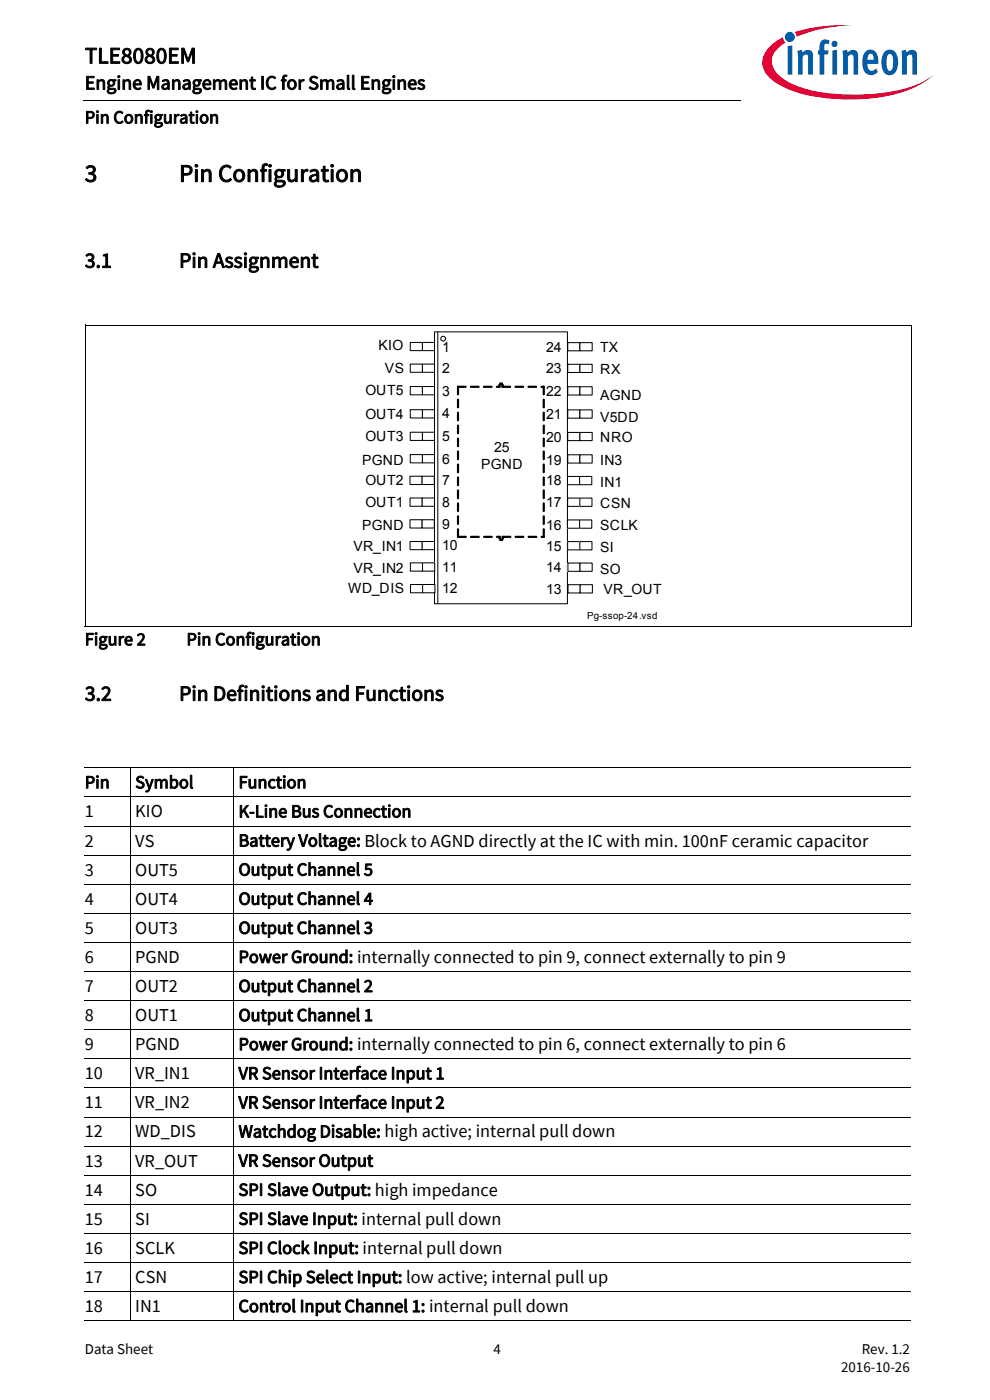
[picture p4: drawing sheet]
<svg xmlns="http://www.w3.org/2000/svg" width="210mm" height="297mm" viewBox="0 0 210 297" stroke-linecap="round" stroke-linejoin="round" font-family="sans-serif">
<path d="M17.7 21.3l.1 .1z" fill="#000"/>
<path d="M17.8 21.4h140.5" fill="none" stroke="#000" stroke-width=".21"/>
<path d="M157.3 5.1h42.7v21.5h-42.7z" fill="#fff"/>
<path d="M168.6 6.8l.4 1 1.4-.5a31.9 31.9 0 0 1 10.7-1.9 32.2 32.2 0 0 0-12.5 1.4zM163.4 9.8a4.3 4.3 0 0 0 0 6.9 21.8 21.8 0 0 0 11.7 4.1 38.5 38.5 0 0 0 18.7-2.1 14.3 14.3 0 0 0 4.2-2.8 18.4 18.4 0 0 1-8.8 3.5 40.4 40.4 0 0 1-20.2-1.2l-1.6-.7a6.4 6.4 0 0 1-3.7-4.4 5.1 5.1 0 0 1 2.9-4.1l-.3-.3-.2-.8-1 .5z" fill-rule="evenodd" fill="#e30034"/>
<path d="M166.5 7.8a1.06 1.06 0 0 0 2.1 0 1.06 1.06 0 0 0-2.1 0zM167.1 9.8v6h.9v-6.2zM169.1 10.8l.2 1.3v3.7h.9v-3.8l.7-.4h.3l.2 .3v3.9h1v-3.9a1.21 1.21 0 0 0-.8-1.3 1.21 1.21 0 0 0-1.4 .5l-.1-.6zM174.3 8.6a2.41 2.41 0 0 0-.5 2.1h-.3v.9h.3v4.2h1v-4.2h.8l.2-.9h-1v-.9a.49 .49 0 0 1 .3-.6 .49 .49 0 0 1 .6 .2l.3-.7a1.45 1.45 0 0 0-1.7-.1zM176.5 10.7v5.1h1v-5.2zM176.3 9.3a.7 .7 0 0 0 1.4 0 .7 .7 0 0 0-1.4 0zM178.7 10.8l.1 5h1v-3.8a.64 .64 0 0 1 .5-.5 .64 .64 0 0 1 .7 .4v3.9h1v-3.9a1.22 1.22 0 0 0-.8-1.3 1.22 1.22 0 0 0-1.4 .5l-.2-.6zM183.7 10.8a3.9 3.9 0 0 0-.1 4.7 1.76 1.76 0 0 0 2.6-.3l-.4-.7a.99 .99 0 0 1-1.6 .1l-.2-1.1h2.3v-.2a2.3 2.3 0 0 0-1.5-2.8h-.5zM184.2 11.7a.65 .65 0 0 1 .9-.2 .65 .65 0 0 1 .2 .9v.3h-1.3zM187.7 10.9a3.9 3.9 0 0 0 .1 4.8 1.68 1.68 0 0 0 2.6-1.5 3.8 3.8 0 0 0-.7-3.3 1.59 1.59 0 0 0-2 0zM188.4 11.6l.2-.1a.86 .86 0 0 1 .8 1.2v.7a1.26 1.26 0 0 1-.6 1.6 2.12 2.12 0 0 1-.7-2.3l.1-.9zM191.2 10.8l.1 5h1v-3.8l.7-.4h.3l.2 .3v3.9h1v-4.2a1.08 1.08 0 0 0-.6-1 1.08 1.08 0 0 0-1.3 .2l-.4 .3v-.6z" fill-rule="evenodd" fill="#005da9"/>
<g fill="none" stroke="#000" stroke-width=".21">
<path d="M18 162.9h175.2M18 169.1h175.2M18 175.2h175.2M27.6 162.8v117.4M49.5 162.8v117.4M18 181.4h175.2M18 187.6h175.2M18 193.8h175.2M18 199.9h175.2M18 206.1h175.2M18 212.3h175.2M18 218.5h175.2"/>
<path d="M18 224.6h175.2M18 230.8h175.2M18 237h175.2M18 243.1h175.2M18 249.3h175.2M18 255.5h175.2M18 261.7h175.2M18 267.8h175.2M18 274h175.2M18 280.2h175.2"/>
</g>
<path d="M87 101h2.5v1.8h-2.5z" fill="#fff"/>
<path d="M87 101h2.5v1.8h-2.5z" fill="none" stroke="#000" stroke-width=".21"/>
<path d="M89.5 101h2.6v1.8h-2.6z" fill="#fff"/>
<path d="M89.5 101h2.6v1.8h-2.6z" fill="none" stroke="#000" stroke-width=".21"/>
<path d="M87 96.4h2.6v1.8h-2.6z" fill="#fff"/>
<path d="M87 96.4h2.6v1.8h-2.6z" fill="none" stroke="#000" stroke-width=".21"/>
<path d="M89.6 96.4h2.6v1.8h-2.6z" fill="#fff"/>
<path d="M89.6 96.4h2.6v1.8h-2.6z" fill="none" stroke="#000" stroke-width=".21"/>
<path d="M87 91.7h2.6v1.7h-2.6z" fill="#fff"/>
<path d="M87 91.7h2.6v1.7h-2.6z" fill="none" stroke="#000" stroke-width=".21"/>
<path d="M89.6 91.7h2.6v1.7h-2.6z" fill="#fff"/>
<path d="M89.6 91.7h2.6v1.7h-2.6z" fill="none" stroke="#000" stroke-width=".21"/>
<path d="M87 86.9h2.6v1.8h-2.6z" fill="#fff"/>
<path d="M87 86.9h2.6v1.8h-2.6z" fill="none" stroke="#000" stroke-width=".21"/>
<path d="M89.6 86.9h2.6v1.8h-2.6z" fill="#fff"/>
<path d="M89.6 86.9h2.6v1.8h-2.6z" fill="none" stroke="#000" stroke-width=".21"/>
<path d="M87 82h2.6v1.8h-2.6z" fill="#fff"/>
<path d="M87 82h2.6v1.8h-2.6z" fill="none" stroke="#000" stroke-width=".21"/>
<path d="M89.6 82h2.6v1.8h-2.6z" fill="#fff"/>
<path d="M89.6 82h2.6v1.8h-2.6z" fill="none" stroke="#000" stroke-width=".21"/>
<path d="M87 77.2h2.6v1.8h-2.6z" fill="#fff"/>
<path d="M87 77.2h2.6v1.8h-2.6z" fill="none" stroke="#000" stroke-width=".21"/>
<path d="M89.6 77.2h2.6v1.8h-2.6z" fill="#fff"/>
<path d="M89.6 77.2h2.6v1.8h-2.6z" fill="none" stroke="#000" stroke-width=".21"/>
<path d="M87 72.6h2.6v1.8h-2.6z" fill="#fff"/>
<path d="M87 72.6h2.6v1.8h-2.6z" fill="none" stroke="#000" stroke-width=".21"/>
<path d="M89.6 72.6h2.6v1.8h-2.6z" fill="#fff"/>
<path d="M89.6 72.6h2.6v1.8h-2.6z" fill="none" stroke="#000" stroke-width=".21"/>
<path d="M87 105.6h2.6v1.8h-2.6z" fill="#fff"/>
<path d="M87 105.6h2.6v1.8h-2.6z" fill="none" stroke="#000" stroke-width=".21"/>
<path d="M89.6 105.6h2.6v1.8h-2.6z" fill="#fff"/>
<path d="M89.6 105.6h2.6v1.8h-2.6z" fill="none" stroke="#000" stroke-width=".21"/>
<path d="M87 110.3h2.5v1.7h-2.5z" fill="#fff"/>
<path d="M87 110.3h2.5v1.7h-2.5z" fill="none" stroke="#000" stroke-width=".21"/>
<path d="M89.5 110.3h2.6v1.7h-2.6z" fill="#fff"/>
<path d="M89.5 110.3h2.6v1.7h-2.6z" fill="none" stroke="#000" stroke-width=".21"/>
<path d="M87 114.9h2.6v1.7h-2.6z" fill="#fff"/>
<path d="M87 114.9h2.6v1.7h-2.6z" fill="none" stroke="#000" stroke-width=".21"/>
<path d="M89.6 114.9h2.6v1.7h-2.6z" fill="#fff"/>
<path d="M89.6 114.9h2.6v1.7h-2.6z" fill="none" stroke="#000" stroke-width=".21"/>
<path d="M120.4 101.1h2.5v1.7h-2.5z" fill="#fff"/>
<path d="M120.4 101.1h2.5v1.7h-2.5z" fill="none" stroke="#000" stroke-width=".21"/>
<path d="M122.9 101.1h2.6v1.7h-2.6z" fill="#fff"/>
<path d="M122.9 101.1h2.6v1.7h-2.6z" fill="none" stroke="#000" stroke-width=".21"/>
<path d="M120.4 96.5h2.6v1.7h-2.6z" fill="#fff"/>
<path d="M120.4 96.5h2.6v1.7h-2.6z" fill="none" stroke="#000" stroke-width=".21"/>
<path d="M123 96.5h2.6v1.7h-2.6z" fill="#fff"/>
<path d="M123 96.5h2.6v1.7h-2.6z" fill="none" stroke="#000" stroke-width=".21"/>
<path d="M120.4 91.7h2.6v1.8h-2.6z" fill="#fff"/>
<path d="M120.4 91.7h2.6v1.8h-2.6z" fill="none" stroke="#000" stroke-width=".21"/>
<path d="M123 91.7h2.6v1.8h-2.6z" fill="#fff"/>
<path d="M123 91.7h2.6v1.8h-2.6z" fill="none" stroke="#000" stroke-width=".21"/>
<path d="M120.4 87h2.6v1.7h-2.6z" fill="#fff"/>
<path d="M120.4 87h2.6v1.7h-2.6z" fill="none" stroke="#000" stroke-width=".21"/>
<path d="M123 87h2.6v1.7h-2.6z" fill="#fff"/>
<path d="M123 87h2.6v1.7h-2.6z" fill="none" stroke="#000" stroke-width=".21"/>
<path d="M120.4 82h2.6v1.8h-2.6z" fill="#fff"/>
<path d="M120.4 82h2.6v1.8h-2.6z" fill="none" stroke="#000" stroke-width=".21"/>
<path d="M123 82h2.6v1.8h-2.6z" fill="#fff"/>
<path d="M123 82h2.6v1.8h-2.6z" fill="none" stroke="#000" stroke-width=".21"/>
<path d="M120.4 77.3h2.6v1.7h-2.6z" fill="#fff"/>
<path d="M120.4 77.3h2.6v1.7h-2.6z" fill="none" stroke="#000" stroke-width=".21"/>
<path d="M123 77.3h2.6v1.7h-2.6z" fill="#fff"/>
<path d="M123 77.3h2.6v1.7h-2.6z" fill="none" stroke="#000" stroke-width=".21"/>
<path d="M120.4 72.7h2.6v1.7h-2.6z" fill="#fff"/>
<path d="M120.4 72.7h2.6v1.7h-2.6z" fill="none" stroke="#000" stroke-width=".21"/>
<path d="M123 72.7h2.6v1.7h-2.6z" fill="#fff"/>
<path d="M123 72.7h2.6v1.7h-2.6z" fill="none" stroke="#000" stroke-width=".21"/>
<path d="M120.4 105.7h2.6v1.7h-2.6z" fill="#fff"/>
<path d="M120.4 105.7h2.6v1.7h-2.6z" fill="none" stroke="#000" stroke-width=".21"/>
<path d="M123 105.7h2.6v1.7h-2.6z" fill="#fff"/>
<path d="M123 105.7h2.6v1.7h-2.6z" fill="none" stroke="#000" stroke-width=".21"/>
<path d="M92.2 70.4h28.2v57.7h-28.2z" fill="#fff"/>
<path d="M92.2 70.4h28.2v57.7h-28.2z" fill="none" stroke="#000" stroke-width=".21"/>
<circle cx="94" cy="71.8" r=".51" fill="#fff"/>
<g fill="none" stroke="#000" stroke-width=".21">
<path d="M92.9 70.4v57.7"/>
<circle cx="94" cy="71.8" r=".51"/>
</g>
<path d="M120.4 110.3h2.5v1.8h-2.5z" fill="#fff"/>
<path d="M120.4 110.3h2.5v1.8h-2.5z" fill="none" stroke="#000" stroke-width=".21"/>
<path d="M122.9 110.3h2.6v1.8h-2.6z" fill="#fff"/>
<path d="M122.9 110.3h2.6v1.8h-2.6z" fill="none" stroke="#000" stroke-width=".21"/>
<path d="M120.4 114.9h2.6v1.8h-2.6z" fill="#fff"/>
<path d="M120.4 114.9h2.6v1.8h-2.6z" fill="none" stroke="#000" stroke-width=".21"/>
<path d="M123 114.9h2.6v1.8h-2.6z" fill="#fff"/>
<path d="M123 114.9h2.6v1.8h-2.6z" fill="none" stroke="#000" stroke-width=".21"/>
<g fill="#000" stroke="#000" stroke-width=".23">
<path d="M105.9 81.6l.2 .1-.2 .5zM106 81.3l.2 .1-.2 .4-.2-.1zM106.1 81.3l.4 .1-.4 .1zM106.5 81.6l.2 .1-.1 .5-.1-.2zM106.3 81.3h.2l.2 .5-.2-.1zM105.9 113.8l.2 .1-.1 .5-.1-.1zM105.9 114.2h.2l.1 .4h-.1zM106.1 114.5h.5l-.4 .2zM106.5 114.2l.2 .1-.2 .3h-.2zM106.5 113.8l.2 .1-.1 .5z"/>
<path d="M97.1 82h1.8l-.2 .2h-1.6zM99.8 82h1.8l-.1 .2h-1.6zM102.6 82h1.8l-.2 .2h-1.5zM105.3 82h.8l-.7 .2z"/>
<path d="M97.1 82h.2v1.7l-.2 .1zM97.1 84.7l.2 .1v1.6l-.2 .1zM97.1 87.5h.2v1.7l-.2 .1zM97.1 90.2l.2 .1v1.6l-.2 .1zM97.1 93l.2 .1v1.6l-.2 .1zM97.1 95.7l.2 .1v1.6l-.2 .1zM97.1 98.5l.2 .1v1.5l-.2 .2zM97.1 101.2l.2 .1v1.6l-.2 .1zM97.1 104h.2v1.6l-.2 .2zM97.1 106.7l.2 .1v1.6l-.2 .1zM97.1 109.5h.2v1.6l-.2 .2zM97.1 112.2l.2 .1v1.6l-.2 .1z"/>
<path d="M106.5 82h1.8l-.1 .2h-1.6zM109.3 82h1.8l-.1 .2h-1.7zM112 82h1.8l-.1 .2h-1.6zM114.8 82h.6l-.5 .2z"/>
<path d="M115.2 82h.2l-.1 1.8-.1-.1zM115.2 84.7l.2 .1-.1 1.7-.1-.1zM115.2 87.5h.2l-.1 1.8-.1-.1zM115.2 90.2l.2 .1-.1 1.7-.1-.1zM115.2 93l.2 .1-.1 1.7-.1-.1zM115.2 95.7l.2 .1-.1 1.7-.1-.1zM115.2 98.5l.2 .1-.1 1.7-.1-.2zM115.2 101.2l.2 .1-.1 1.7-.1-.1zM115.2 104h.2l-.1 1.8-.1-.2zM115.2 106.7l.2 .1-.1 1.7-.1-.1zM115.2 109.5h.2l-.1 1.8-.1-.2zM115.2 112.2l.2 .1-.1 1.7-.1-.1z"/>
<path d="M97.1 113.8l1.8 .1-.1 .1h-1.6zM99.8 113.8l1.8 .1-.1 .1h-1.6zM102.6 113.8l1.8 .1-.1 .1h-1.6zM105.4 113.8l.7 .1-.7 .1z"/>
<path d="M106.5 113.8l1.9 .1-.2 .1h-1.6zM109.3 113.8l1.8 .1-.1 .1h-1.6zM112.1 113.8l1.8 .1-.2 .1h-1.6zM114.8 113.8l.7 .1-.6 .1z"/>
</g>
<path d="M87 119.4h2.6v1.8h-2.6z" fill="#fff"/>
<path d="M87 119.4h2.6v1.8h-2.6z" fill="none" stroke="#000" stroke-width=".21"/>
<path d="M89.6 119.4h2.6v1.8h-2.6z" fill="#fff"/>
<path d="M89.6 119.4h2.6v1.8h-2.6z" fill="none" stroke="#000" stroke-width=".21"/>
<path d="M87.1 124h2.5v1.8h-2.5z" fill="#fff"/>
<path d="M87.1 124h2.5v1.8h-2.5z" fill="none" stroke="#000" stroke-width=".21"/>
<path d="M89.6 124h2.6v1.8h-2.6z" fill="#fff"/>
<path d="M89.6 124h2.6v1.8h-2.6z" fill="none" stroke="#000" stroke-width=".21"/>
<path d="M120.5 119.4h2.5v1.8h-2.5z" fill="#fff"/>
<path d="M120.5 119.4h2.5v1.8h-2.5z" fill="none" stroke="#000" stroke-width=".21"/>
<path d="M123 119.4h2.6v1.8h-2.6z" fill="#fff"/>
<path d="M123 119.4h2.6v1.8h-2.6z" fill="none" stroke="#000" stroke-width=".21"/>
<path d="M120.5 124h2.6v1.8h-2.6z" fill="#fff"/>
<path d="M120.5 124h2.6v1.8h-2.6z" fill="none" stroke="#000" stroke-width=".21"/>
<path d="M123.1 124h2.5v1.8h-2.5z" fill="#fff"/>
<path d="M18 69h175.3M18 68.9v63.9M193.2 68.9v64M18 132.8h175.2M123.1 124h2.5v1.8h-2.5z" fill="none" stroke="#000" stroke-width=".21"/>
<g font-size="5.3">
<text x="18" y="38.5">3</text>
<text x="38" y="38.5">Pin Configuration</text>
</g>
<text font-size="4.9" x="18" y="13.4">TLE8080EM</text>
<g font-size="4.6">
<text x="18" y="56.8">3.1</text>
<text x="38" y="56.8">Pin Assignment</text>
<text x="18" y="148.6">3.2</text>
<text x="38" y="148.6">Pin Definitions and Functions</text>
</g>
<text font-size="4.2" x="18" y="19">Engine Management IC for Small Engines</text>
<g font-size="3.9">
<text x="18" y="26.2">Pin Configuration</text>
<text x="18" y="136.9">Figure 2</text>
<text x="39.6" y="136.9">Pin Configuration</text>
<text x="18" y="167.2">Pin</text>
<text x="28.7" y="167.2">Symbol</text>
<text x="50.6" y="167.2">Function</text>
<text x="18" y="173.4">1</text>
<text x="28.7" y="173.4">KIO</text>
<text x="50.6" y="173.4">K-Line Bus Connection</text>
<text x="18" y="179.6">2</text>
<text x="28.7" y="179.6">VS</text>
<text x="50.6" y="179.6">Battery Voltage: Block to AGND directly at the IC with min. 100nF ceramic capacitor</text>
<text x="18" y="185.7">3</text>
<text x="28.7" y="185.7">OUT5</text>
<text x="50.6" y="185.7">Output Channel 5</text>
<text x="18" y="191.9">4</text>
<text x="28.7" y="191.9">OUT4</text>
<text x="50.6" y="191.9">Output Channel 4</text>
<text x="18" y="198.1">5</text>
<text x="28.7" y="198.1">OUT3</text>
<text x="50.6" y="198.1">Output Channel 3</text>
<text x="18" y="204.3">6</text>
<text x="28.7" y="204.3">PGND</text>
<text x="50.6" y="204.3">Power Ground: internally connected to pin 9, connect externally to pin 9</text>
<text x="18" y="210.4">7</text>
<text x="28.7" y="210.4">OUT2</text>
<text x="50.6" y="210.4">Output Channel 2</text>
<text x="18" y="216.6">8</text>
<text x="28.7" y="216.6">OUT1</text>
<text x="50.6" y="216.6">Output Channel 1</text>
<text x="18" y="222.8">9</text>
<text x="28.7" y="222.8">PGND</text>
<text x="50.6" y="222.8">Power Ground: internally connected to pin 6, connect externally to pin 6</text>
<text x="18" y="229">10</text>
<text x="28.7" y="229">VR_IN1</text>
<text x="50.6" y="229">VR Sensor Interface Input 1</text>
<text x="18" y="235.1">11</text>
<text x="28.7" y="235.1">VR_IN2</text>
<text x="50.6" y="235.1">VR Sensor Interface Input 2</text>
<text x="18" y="241.3">12</text>
<text x="28.7" y="241.3">WD_DIS</text>
<text x="50.6" y="241.3">Watchdog Disable: high active; internal pull down</text>
<text x="18" y="247.5">13</text>
<text x="28.7" y="247.5">VR_OUT</text>
<text x="50.6" y="247.5">VR Sensor Output</text>
<text x="18" y="253.7">14</text>
<text x="28.7" y="253.7">SO</text>
<text x="50.6" y="253.7">SPI Slave Output: high impedance</text>
<text x="18" y="259.8">15</text>
<text x="28.7" y="259.8">SI</text>
<text x="50.6" y="259.8">SPI Slave Input: internal pull down</text>
<text x="18" y="266">16</text>
<text x="28.7" y="266">SCLK</text>
<text x="50.6" y="266">SPI Clock Input: internal pull down</text>
<text x="18" y="272.2">17</text>
<text x="28.7" y="272.2">CSN</text>
<text x="50.6" y="272.2">SPI Chip Select Input: low active; internal pull up</text>
<text x="18" y="278.3">18</text>
<text x="28.7" y="278.3">IN1</text>
<text x="50.6" y="278.3">Control Input Channel 1: internal pull down</text>
</g>
<g font-size="3.2">
<text x="18" y="287.3">Data Sheet</text>
<text x="104.7" y="287.3">4</text>
<text x="182.8" y="287.3">Rev. 1.2</text>
<text x="178.4" y="291.2">2016-10-26</text>
</g>
<g font-size="3">
<text x="80.3" y="74.3">KIO</text>
<text x="93.8" y="74.8">1</text>
<text x="115.8" y="74.8">24</text>
<text x="127.3" y="74.8">TX</text>
<text x="77.5" y="83.7">OUT5</text>
<text x="81.6" y="79.1">VS</text>
<text x="93.8" y="79.1">2</text>
<text x="93.8" y="83.9">3</text>
<text x="115.8" y="79.1">23</text>
<text x="115.8" y="83.9">22</text>
<text x="127.3" y="79.4">RX</text>
<text x="77.5" y="89">OUT4</text>
<text x="93.8" y="88.8">4</text>
<text x="115.8" y="89">21</text>
<text x="127.3" y="89.4">V5DD</text>
<text x="127.3" y="84.9">AGND</text>
<text x="77.5" y="93.6">OUT3</text>
<text x="93.8" y="93.6">5</text>
<text x="104.8" y="95.8">25</text>
<text x="115.8" y="93.8">20</text>
<text x="127.3" y="93.8">NRO</text>
<text x="76.8" y="98.6">PGND</text>
<text x="93.8" y="98.4">6</text>
<text x="102.1" y="99.5">PGND</text>
<text x="115.8" y="98.6">19</text>
<text x="127.3" y="98.6">IN3</text>
<text x="77.5" y="107.5">OUT1</text>
<text x="77.5" y="103">OUT2</text>
<text x="93.8" y="103">7</text>
<text x="93.8" y="107.5">8</text>
<text x="115.8" y="103">18</text>
<text x="115.8" y="107.5">17</text>
<text x="127.3" y="107.8">CSN</text>
<text x="127.3" y="103.4">IN1</text>
<text x="76.8" y="112.4">PGND</text>
<text x="93.8" y="112.1">9</text>
<text x="115.8" y="112.4">16</text>
<text x="127.3" y="112.4">SCLK</text>
<text x="75" y="116.9">VR_IN1</text>
<text x="93.8" y="116.7">10</text>
<text x="115.8" y="116.9">15</text>
<text x="127.3" y="117.2">SI</text>
<text x="73.9" y="125.9">WD_DIS</text>
<text x="75" y="121.5">VR_IN2</text>
<text x="93.8" y="121.3">11</text>
<text x="93.8" y="125.9">12</text>
<text x="115.8" y="121.3">14</text>
<text x="127.3" y="121.7">SO</text>
<text x="115.8" y="126.1">13</text>
<text x="128" y="126.1">VR_OUT</text>
</g>
<text font-size="2.1" x="124.6" y="131.4">Pg-ssop-24.vsd</text>
</svg>
